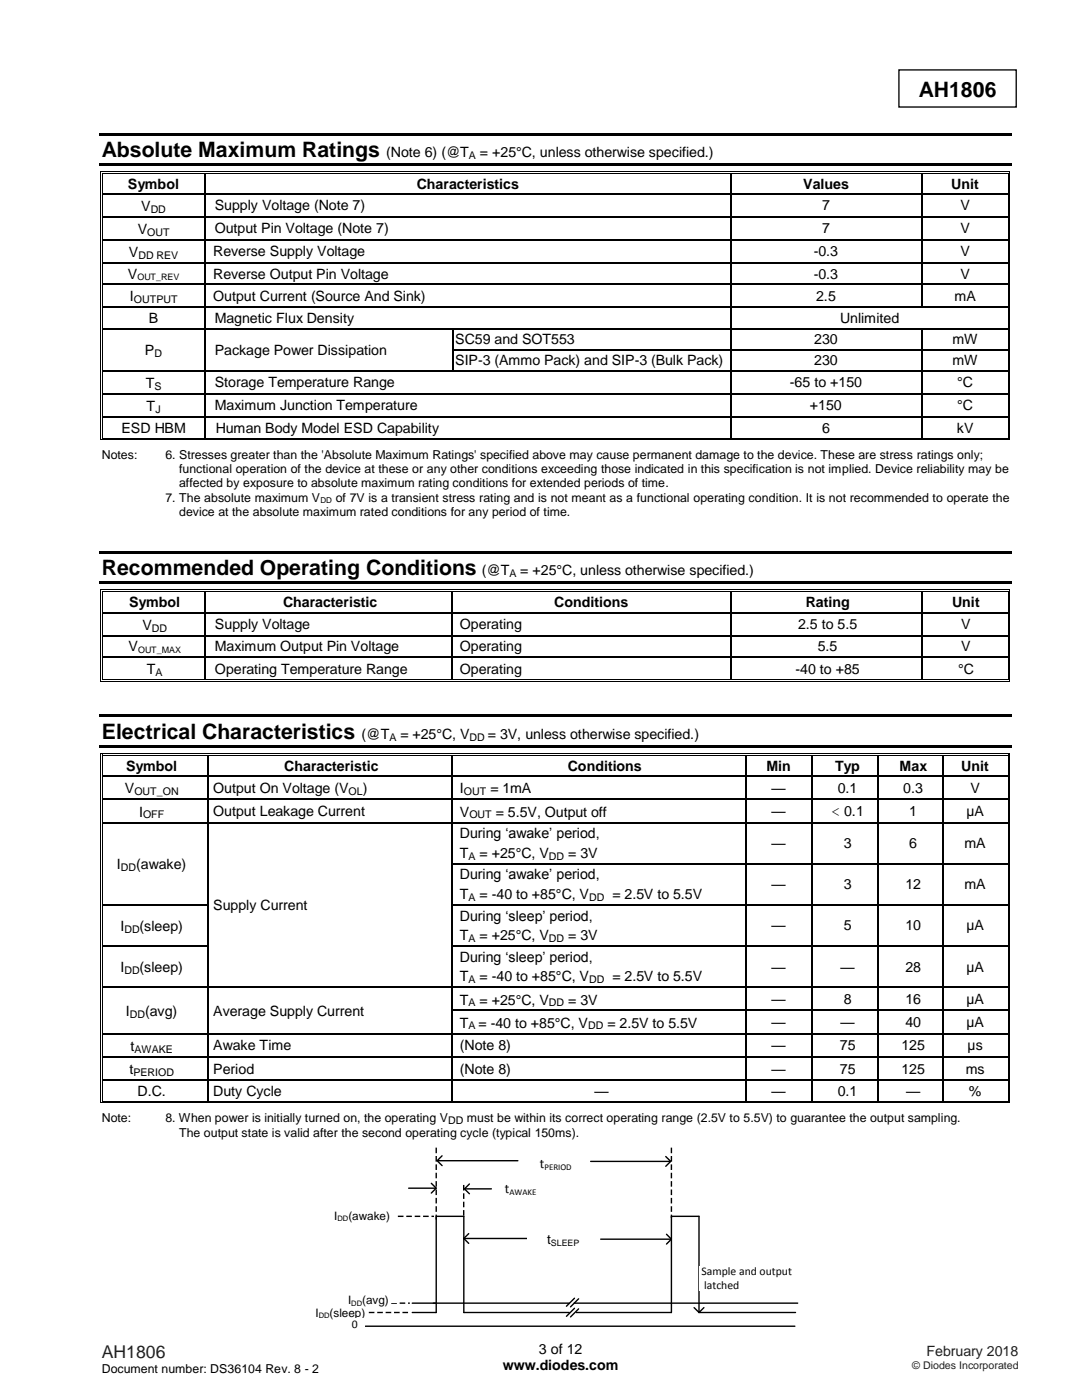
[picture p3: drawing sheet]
<svg xmlns="http://www.w3.org/2000/svg" width="216mm" height="279mm" viewBox="0 0 216 279" stroke-linecap="round" stroke-linejoin="round" font-family="sans-serif">
<path d="M179.4 14h23.4v7.4h-23.4z" fill="none" stroke="#000" stroke-width=".26"/>
<g fill="#000">
<path d="M19.8 26.5h182.2v.6h-182.2z" fill-rule="evenodd"/>
<path d="M19.8 32.6h182.2v.6h-182.2z" fill-rule="evenodd"/>
<path d="M20.1 34.2h.1v.6h-.1z" fill-rule="evenodd"/>
<path d="M20.1 34.2h.5v.2h-.5z" fill-rule="evenodd"/>
<path d="M20.1 38.5h.1v.3h-.1z" fill-rule="evenodd"/>
<path d="M20.4 34.6h.2v.2h-.2z" fill-rule="evenodd"/>
<path d="M20.4 34.6h.2v.1h-.2z" fill-rule="evenodd"/>
<path d="M20.4 38.5h.2v.3h-.2z" fill-rule="evenodd"/>
<path d="M40.9 34.7l.2 .1z" fill-rule="evenodd"/>
<path d="M40.9 34.2h.5v.2h-.5z" fill-rule="evenodd"/>
<path d="M40.9 34.6h.5v.1h-.5z" fill-rule="evenodd"/>
<path d="M40.9 38.5h.2v.3h-.2z" fill-rule="evenodd"/>
<path d="M145.7 34.7l.2 .1z" fill-rule="evenodd"/>
<path d="M145.7 34.2h.5v.2h-.5z" fill-rule="evenodd"/>
<path d="M145.7 34.6h.5v.1h-.5z" fill-rule="evenodd"/>
<path d="M145.7 38.5h.2v.3h-.2z" fill-rule="evenodd"/>
<path d="M183.8 34.7l.2 .1z" fill-rule="evenodd"/>
<path d="M183.8 34.2h.5v.2h-.5z" fill-rule="evenodd"/>
<path d="M183.8 34.6h.5v.1h-.5z" fill-rule="evenodd"/>
<path d="M183.8 38.5h.2v.3h-.2z" fill-rule="evenodd"/>
<path d="M201.1 34.2h.5v.2h-.5z" fill-rule="evenodd"/>
<path d="M201.1 34.6h.1v.2h-.1z" fill-rule="evenodd"/>
<path d="M201.1 34.6h.1v.1h-.1z" fill-rule="evenodd"/>
<path d="M201.1 38.5h.1v.3h-.1z" fill-rule="evenodd"/>
<path d="M201.4 34.2h.2v.6h-.2z" fill-rule="evenodd"/>
<path d="M201.4 38.5h.2v.3h-.2z" fill-rule="evenodd"/>
<path d="M20.1 43.1h.1v.3h-.1z" fill-rule="evenodd"/>
<path d="M20.1 47.8h.1v.2h-.1z" fill-rule="evenodd"/>
<path d="M20.1 52.4h.1v.2h-.1z" fill-rule="evenodd"/>
<path d="M20.1 56.6h.1v.3h-.1z" fill-rule="evenodd"/>
<path d="M20.4 43.1h.2v.3h-.2z" fill-rule="evenodd"/>
<path d="M20.4 47.8h.2v.2h-.2z" fill-rule="evenodd"/>
<path d="M20.4 52.4h.2v.2h-.2z" fill-rule="evenodd"/>
<path d="M20.4 56.6h.2v.3h-.2z" fill-rule="evenodd"/>
<path d="M40.9 43.1h.2v.3h-.2z" fill-rule="evenodd"/>
<path d="M40.9 47.8h.2v.2h-.2z" fill-rule="evenodd"/>
<path d="M40.9 52.4h.2v.2h-.2z" fill-rule="evenodd"/>
<path d="M40.9 56.6h.2v.3h-.2z" fill-rule="evenodd"/>
<path d="M145.7 43.1h.2v.3h-.2z" fill-rule="evenodd"/>
<path d="M145.7 47.8h.2v.2h-.2z" fill-rule="evenodd"/>
<path d="M145.7 52.4h.2v.2h-.2z" fill-rule="evenodd"/>
<path d="M145.7 56.6h.2v.3h-.2z" fill-rule="evenodd"/>
<path d="M183.8 43.1h.2v.3h-.2z" fill-rule="evenodd"/>
<path d="M183.8 47.8h.2v.2h-.2z" fill-rule="evenodd"/>
<path d="M183.8 52.4h.2v.2h-.2z" fill-rule="evenodd"/>
<path d="M183.8 56.6h.2v.3h-.2z" fill-rule="evenodd"/>
<path d="M201.1 43.1h.1v.3h-.1z" fill-rule="evenodd"/>
<path d="M201.1 47.8h.1v.2h-.1z" fill-rule="evenodd"/>
<path d="M201.1 52.4h.1v.2h-.1z" fill-rule="evenodd"/>
<path d="M201.1 56.6h.1v.3h-.1z" fill-rule="evenodd"/>
<path d="M201.4 43.1h.2v.3h-.2z" fill-rule="evenodd"/>
<path d="M201.4 47.8h.2v.2h-.2z" fill-rule="evenodd"/>
<path d="M201.4 52.4h.2v.2h-.2z" fill-rule="evenodd"/>
<path d="M201.4 56.6h.2v.3h-.2z" fill-rule="evenodd"/>
<path d="M20.1 61.2h.1v.3h-.1z" fill-rule="evenodd"/>
<path d="M20.1 65.5h.1v.2h-.1z" fill-rule="evenodd"/>
<path d="M20.1 69.6h.1v.3h-.1z" fill-rule="evenodd"/>
<path d="M20.1 73.9h.1v.2h-.1z" fill-rule="evenodd"/>
<path d="M20.1 78.5h.1v.2h-.1z" fill-rule="evenodd"/>
<path d="M20.4 61.2h.2v.3h-.2z" fill-rule="evenodd"/>
<path d="M20.4 65.5h.2v.2h-.2z" fill-rule="evenodd"/>
<path d="M20.4 69.6h.2v.3h-.2z" fill-rule="evenodd"/>
<path d="M20.4 73.9h.2v.2h-.2z" fill-rule="evenodd"/>
<path d="M20.4 78.5h.2v.2h-.2z" fill-rule="evenodd"/>
<path d="M40.9 61.2h.2v.3h-.2z" fill-rule="evenodd"/>
<path d="M40.9 65.5h.2v.2h-.2z" fill-rule="evenodd"/>
<path d="M40.9 69.6h.2v.3h-.2z" fill-rule="evenodd"/>
<path d="M40.9 73.9h.2v.2h-.2z" fill-rule="evenodd"/>
<path d="M40.9 78.5h.2v.2h-.2z" fill-rule="evenodd"/>
<path d="M90.2 65.5h.3v.2h-.3z" fill-rule="evenodd"/>
<path d="M90.2 69.6h.3v.3h-.3z" fill-rule="evenodd"/>
<path d="M90.2 73.9h.3v.2h-.3z" fill-rule="evenodd"/>
<path d="M145.7 61.2h.2v.3h-.2z" fill-rule="evenodd"/>
<path d="M145.7 65.5h.2v.2h-.2z" fill-rule="evenodd"/>
<path d="M145.7 69.6h.2v.3h-.2z" fill-rule="evenodd"/>
<path d="M145.7 73.9h.2v.2h-.2z" fill-rule="evenodd"/>
<path d="M145.7 78.5h.2v.2h-.2z" fill-rule="evenodd"/>
<path d="M183.8 61.2h.2v.3h-.2z" fill-rule="evenodd"/>
<path d="M183.8 65.5h.2v.2h-.2z" fill-rule="evenodd"/>
<path d="M183.8 69.6h.2v.3h-.2z" fill-rule="evenodd"/>
<path d="M183.8 73.9h.2v.2h-.2z" fill-rule="evenodd"/>
<path d="M183.8 78.5h.2v.2h-.2z" fill-rule="evenodd"/>
<path d="M201.1 61.2h.1v.3h-.1z" fill-rule="evenodd"/>
<path d="M201.1 65.5h.1v.2h-.1z" fill-rule="evenodd"/>
<path d="M201.1 69.6h.1v.3h-.1z" fill-rule="evenodd"/>
<path d="M201.1 73.9h.1v.2h-.1z" fill-rule="evenodd"/>
<path d="M201.1 78.5h.1v.2h-.1z" fill-rule="evenodd"/>
<path d="M201.4 61.2h.2v.3h-.2z" fill-rule="evenodd"/>
<path d="M201.4 65.5h.2v.2h-.2z" fill-rule="evenodd"/>
<path d="M201.4 69.6h.2v.3h-.2z" fill-rule="evenodd"/>
<path d="M201.4 73.9h.2v.2h-.2z" fill-rule="evenodd"/>
<path d="M201.4 78.5h.2v.2h-.2z" fill-rule="evenodd"/>
<path d="M20.1 83.1h.1v.3h-.1z" fill-rule="evenodd"/>
<path d="M20.1 87.3h.1v.5h-.1z" fill-rule="evenodd"/>
<path d="M20.1 87.7h.5v.1h-.5z" fill-rule="evenodd"/>
<path d="M20.4 83.1h.2v.3h-.2z" fill-rule="evenodd"/>
<path d="M20.4 87.3h.2v.2h-.2z" fill-rule="evenodd"/>
<path d="M20.4 87.3h.2v.2h-.2z" fill-rule="evenodd"/>
<path d="M40.9 83.1h.2v.3h-.2z" fill-rule="evenodd"/>
<path d="M40.9 87.3h.5v.2h-.5z" fill-rule="evenodd"/>
<path d="M40.9 87.7h.5v.1h-.5z" fill-rule="evenodd"/>
<path d="M145.7 83.1h.2v.3h-.2z" fill-rule="evenodd"/>
<path d="M145.7 87.3h.5v.2h-.5z" fill-rule="evenodd"/>
<path d="M145.7 87.7h.5v.1h-.5z" fill-rule="evenodd"/>
<path d="M183.8 83.1h.2v.3h-.2z" fill-rule="evenodd"/>
<path d="M183.8 87.3h.5v.2h-.5z" fill-rule="evenodd"/>
<path d="M183.8 87.7h.5v.1h-.5z" fill-rule="evenodd"/>
<path d="M201.1 83.1h.1v.3h-.1z" fill-rule="evenodd"/>
<path d="M201.1 87.7h.5v.1h-.5z" fill-rule="evenodd"/>
<path d="M201.1 87.3h.1v.2h-.1z" fill-rule="evenodd"/>
<path d="M201.1 87.3h.1v.2h-.1z" fill-rule="evenodd"/>
<path d="M201.4 83.1h.2v.3h-.2z" fill-rule="evenodd"/>
<path d="M201.4 87.3h.2v.5h-.2z" fill-rule="evenodd"/>
<path d="M19.8 110h182.2v.5h-182.2z" fill-rule="evenodd"/>
<path d="M19.8 116.1h182.2v.5h-182.2z" fill-rule="evenodd"/>
<path d="M20.1 117.7h.1v.5h-.1z" fill-rule="evenodd"/>
<path d="M20.1 117.7h.5v.1h-.5z" fill-rule="evenodd"/>
<path d="M20.4 118h.2v.2h-.2z" fill-rule="evenodd"/>
<path d="M20.4 118h.2v.2h-.2z" fill-rule="evenodd"/>
<path d="M40.9 118.2h.2z" fill-rule="evenodd"/>
<path d="M40.9 117.7h.5v.1h-.5z" fill-rule="evenodd"/>
<path d="M40.9 118h.5v.2h-.5z" fill-rule="evenodd"/>
<path d="M90.1 118.2h.2z" fill-rule="evenodd"/>
<path d="M90.1 117.7h.5v.1h-.5z" fill-rule="evenodd"/>
<path d="M90.1 118h.5v.2h-.5z" fill-rule="evenodd"/>
<path d="M145.7 118.2h.2z" fill-rule="evenodd"/>
<path d="M145.7 117.7h.5v.1h-.5z" fill-rule="evenodd"/>
<path d="M145.7 118h.5v.2h-.5z" fill-rule="evenodd"/>
<path d="M183.8 118.2h.2z" fill-rule="evenodd"/>
<path d="M183.8 117.7h.5v.1h-.5z" fill-rule="evenodd"/>
<path d="M183.8 118h.5v.2h-.5z" fill-rule="evenodd"/>
<path d="M201.1 117.7h.5v.1h-.5z" fill-rule="evenodd"/>
<path d="M201.1 118h.1v.2h-.1z" fill-rule="evenodd"/>
<path d="M201.1 118h.1v.2h-.1z" fill-rule="evenodd"/>
<path d="M201.4 117.7h.2v.5h-.2z" fill-rule="evenodd"/>
<path d="M20.1 122.1h.1v.3h-.1z" fill-rule="evenodd"/>
<path d="M20.1 126.8h.1v.2h-.1z" fill-rule="evenodd"/>
<path d="M20.1 131h.1v.3h-.1z" fill-rule="evenodd"/>
<path d="M20.1 135.6h.1v.5h-.1z" fill-rule="evenodd"/>
<path d="M20.1 135.9h.5v.2h-.5z" fill-rule="evenodd"/>
<path d="M20.4 122.1h.2v.3h-.2z" fill-rule="evenodd"/>
<path d="M20.4 126.8h.2v.2h-.2z" fill-rule="evenodd"/>
<path d="M20.4 131h.2v.3h-.2z" fill-rule="evenodd"/>
<path d="M20.4 135.6h.2v.2h-.2z" fill-rule="evenodd"/>
<path d="M20.4 135.6h.2v.2h-.2z" fill-rule="evenodd"/>
<path d="M40.9 122.1h.2v.3h-.2z" fill-rule="evenodd"/>
<path d="M40.9 126.8h.2v.2h-.2z" fill-rule="evenodd"/>
<path d="M40.9 131h.2v.3h-.2z" fill-rule="evenodd"/>
<path d="M40.9 135.6h.5v.2h-.5z" fill-rule="evenodd"/>
<path d="M40.9 135.9h.5v.2h-.5z" fill-rule="evenodd"/>
<path d="M90.1 122.1h.2v.3h-.2z" fill-rule="evenodd"/>
<path d="M90.1 126.8h.2v.2h-.2z" fill-rule="evenodd"/>
<path d="M90.1 131h.2v.3h-.2z" fill-rule="evenodd"/>
<path d="M90.1 135.6h.5v.2h-.5z" fill-rule="evenodd"/>
<path d="M90.1 135.9h.5v.2h-.5z" fill-rule="evenodd"/>
<path d="M145.7 122.1h.2v.3h-.2z" fill-rule="evenodd"/>
<path d="M145.7 126.8h.2v.2h-.2z" fill-rule="evenodd"/>
<path d="M145.7 131h.2v.3h-.2z" fill-rule="evenodd"/>
<path d="M145.7 135.6h.5v.2h-.5z" fill-rule="evenodd"/>
<path d="M145.7 135.9h.5v.2h-.5z" fill-rule="evenodd"/>
<path d="M183.8 122.1h.2v.3h-.2z" fill-rule="evenodd"/>
<path d="M183.8 126.8h.2v.2h-.2z" fill-rule="evenodd"/>
<path d="M183.8 131h.2v.3h-.2z" fill-rule="evenodd"/>
<path d="M183.8 135.6h.5v.2h-.5z" fill-rule="evenodd"/>
<path d="M183.8 135.9h.5v.2h-.5z" fill-rule="evenodd"/>
<path d="M201.1 122.1h.1v.3h-.1z" fill-rule="evenodd"/>
<path d="M201.1 126.8h.1v.2h-.1z" fill-rule="evenodd"/>
<path d="M201.1 131h.1v.3h-.1z" fill-rule="evenodd"/>
<path d="M201.1 135.9h.5v.2h-.5z" fill-rule="evenodd"/>
<path d="M201.1 135.6h.1v.2h-.1z" fill-rule="evenodd"/>
<path d="M201.1 135.6h.1v.2h-.1z" fill-rule="evenodd"/>
<path d="M201.4 122.1h.2v.3h-.2z" fill-rule="evenodd"/>
<path d="M201.4 126.8h.2v.2h-.2z" fill-rule="evenodd"/>
<path d="M201.4 131h.2v.3h-.2z" fill-rule="evenodd"/>
<path d="M201.4 135.6h.2v.5h-.2z" fill-rule="evenodd"/>
<path d="M19.8 142.6h182.2v.5h-182.2z" fill-rule="evenodd"/>
<path d="M19.8 148.7h182.2v.5h-182.2z" fill-rule="evenodd"/>
<path d="M20.1 150.3h.1v.6h-.1z" fill-rule="evenodd"/>
<path d="M20.1 150.3h.5v.2h-.5z" fill-rule="evenodd"/>
<path d="M20.1 154.8h.1v.2h-.1z" fill-rule="evenodd"/>
<path d="M20.1 159.4h.1v.3h-.1z" fill-rule="evenodd"/>
<path d="M20.4 150.6h.2v.3h-.2z" fill-rule="evenodd"/>
<path d="M20.4 150.6h.2v.2h-.2z" fill-rule="evenodd"/>
<path d="M20.4 154.8h.2v.2h-.2z" fill-rule="evenodd"/>
<path d="M20.4 159.4h.2v.3h-.2z" fill-rule="evenodd"/>
<path d="M41.4 150.8l.2 .1z" fill-rule="evenodd"/>
<path d="M41.4 150.3h.5v.2h-.5z" fill-rule="evenodd"/>
<path d="M41.4 150.6h.5v.2h-.5z" fill-rule="evenodd"/>
<path d="M41.4 154.8h.2v.2h-.2z" fill-rule="evenodd"/>
<path d="M41.4 159.4h.2v.3h-.2z" fill-rule="evenodd"/>
<path d="M90.1 150.8l.2 .1z" fill-rule="evenodd"/>
<path d="M90.1 150.3h.5v.2h-.5z" fill-rule="evenodd"/>
<path d="M90.1 150.6h.5v.2h-.5z" fill-rule="evenodd"/>
<path d="M90.1 154.8h.2v.2h-.2z" fill-rule="evenodd"/>
<path d="M90.1 159.4h.2v.3h-.2z" fill-rule="evenodd"/>
<path d="M148.8 150.8l.3 .1z" fill-rule="evenodd"/>
<path d="M148.8 150.3h.5v.2h-.5z" fill-rule="evenodd"/>
<path d="M148.8 150.6h.5v.2h-.5z" fill-rule="evenodd"/>
<path d="M148.8 154.8h.3v.2h-.3z" fill-rule="evenodd"/>
<path d="M148.8 159.4h.3v.3h-.3z" fill-rule="evenodd"/>
<path d="M161.9 150.8l.3 .1z" fill-rule="evenodd"/>
<path d="M161.9 150.3h.5v.2h-.5z" fill-rule="evenodd"/>
<path d="M161.9 150.6h.5v.2h-.5z" fill-rule="evenodd"/>
<path d="M161.9 154.8h.3v.2h-.3z" fill-rule="evenodd"/>
<path d="M161.9 159.4h.3v.3h-.3z" fill-rule="evenodd"/>
<path d="M175 150.8l.3 .1z" fill-rule="evenodd"/>
<path d="M175 150.3h.5v.2h-.5z" fill-rule="evenodd"/>
<path d="M175 150.6h.5v.2h-.5z" fill-rule="evenodd"/>
<path d="M175 154.8h.3v.2h-.3z" fill-rule="evenodd"/>
<path d="M175 159.4h.3v.3h-.3z" fill-rule="evenodd"/>
<path d="M188.1 150.8l.2 .1z" fill-rule="evenodd"/>
<path d="M188.1 150.3h.5v.2h-.5z" fill-rule="evenodd"/>
<path d="M188.1 150.6h.5v.2h-.5z" fill-rule="evenodd"/>
<path d="M188.1 154.8h.2v.2h-.2z" fill-rule="evenodd"/>
<path d="M188.1 159.4h.2v.3h-.2z" fill-rule="evenodd"/>
<path d="M201.1 150.3h.5v.2h-.5z" fill-rule="evenodd"/>
<path d="M201.1 150.6h.1v.3h-.1z" fill-rule="evenodd"/>
<path d="M201.1 150.6h.1v.2h-.1z" fill-rule="evenodd"/>
<path d="M201.1 154.8h.1v.2h-.1z" fill-rule="evenodd"/>
<path d="M201.1 159.4h.1v.3h-.1z" fill-rule="evenodd"/>
<path d="M201.4 150.3h.2v.6h-.2z" fill-rule="evenodd"/>
<path d="M201.4 154.8h.2v.2h-.2z" fill-rule="evenodd"/>
<path d="M201.4 159.4h.2v.3h-.2z" fill-rule="evenodd"/>
<path d="M20.1 164h.1v.3h-.1z" fill-rule="evenodd"/>
<path d="M20.1 172.3h.1v.2h-.1z" fill-rule="evenodd"/>
<path d="M20.4 164h.2v.3h-.2z" fill-rule="evenodd"/>
<path d="M20.4 172.3h.2v.2h-.2z" fill-rule="evenodd"/>
<path d="M41.4 164h.2v.3h-.2z" fill-rule="evenodd"/>
<path d="M41.4 172.3h.2v.2h-.2z" fill-rule="evenodd"/>
<path d="M90.1 164h.2v.3h-.2z" fill-rule="evenodd"/>
<path d="M90.1 172.3h.2v.2h-.2z" fill-rule="evenodd"/>
<path d="M148.8 164h.3v.3h-.3z" fill-rule="evenodd"/>
<path d="M148.8 172.3h.3v.2h-.3z" fill-rule="evenodd"/>
<path d="M161.9 164h.3v.3h-.3z" fill-rule="evenodd"/>
<path d="M161.9 172.3h.3v.2h-.3z" fill-rule="evenodd"/>
<path d="M175 164h.3v.3h-.3z" fill-rule="evenodd"/>
<path d="M175 172.3h.3v.2h-.3z" fill-rule="evenodd"/>
<path d="M188.1 164h.2v.3h-.2z" fill-rule="evenodd"/>
<path d="M188.1 172.3h.2v.2h-.2z" fill-rule="evenodd"/>
<path d="M201.1 164h.1v.3h-.1z" fill-rule="evenodd"/>
<path d="M201.1 172.3h.1v.2h-.1z" fill-rule="evenodd"/>
<path d="M201.4 164h.2v.3h-.2z" fill-rule="evenodd"/>
<path d="M201.4 172.3h.2v.2h-.2z" fill-rule="evenodd"/>
<path d="M20.1 180.5h.1v.2h-.1z" fill-rule="evenodd"/>
<path d="M20.1 188.7h.1v.3h-.1z" fill-rule="evenodd"/>
<path d="M20.1 196.9h.1v.3h-.1z" fill-rule="evenodd"/>
<path d="M20.4 180.5h.2v.2h-.2z" fill-rule="evenodd"/>
<path d="M20.4 188.7h.2v.3h-.2z" fill-rule="evenodd"/>
<path d="M20.4 196.9h.2v.3h-.2z" fill-rule="evenodd"/>
<path d="M41.4 180.5h.2v.2h-.2z" fill-rule="evenodd"/>
<path d="M41.4 188.7h.2v.3h-.2z" fill-rule="evenodd"/>
<path d="M41.4 196.9h.2v.3h-.2z" fill-rule="evenodd"/>
<path d="M90.1 180.5h.2v.2h-.2z" fill-rule="evenodd"/>
<path d="M90.1 188.7h.2v.3h-.2z" fill-rule="evenodd"/>
<path d="M90.1 196.9h.2v.3h-.2z" fill-rule="evenodd"/>
<path d="M148.8 180.5h.3v.2h-.3z" fill-rule="evenodd"/>
<path d="M148.8 188.7h.3v.3h-.3z" fill-rule="evenodd"/>
<path d="M148.8 196.9h.3v.3h-.3z" fill-rule="evenodd"/>
<path d="M161.9 180.5h.3v.2h-.3z" fill-rule="evenodd"/>
<path d="M161.9 188.7h.3v.3h-.3z" fill-rule="evenodd"/>
<path d="M161.9 196.9h.3v.3h-.3z" fill-rule="evenodd"/>
<path d="M175 180.5h.3v.2h-.3z" fill-rule="evenodd"/>
<path d="M175 188.7h.3v.3h-.3z" fill-rule="evenodd"/>
<path d="M175 196.9h.3v.3h-.3z" fill-rule="evenodd"/>
<path d="M188.1 180.5h.2v.2h-.2z" fill-rule="evenodd"/>
<path d="M188.1 188.7h.2v.3h-.2z" fill-rule="evenodd"/>
<path d="M188.1 196.9h.2v.3h-.2z" fill-rule="evenodd"/>
<path d="M201.1 180.5h.1v.2h-.1z" fill-rule="evenodd"/>
<path d="M201.1 188.7h.1v.3h-.1z" fill-rule="evenodd"/>
<path d="M201.1 196.9h.1v.3h-.1z" fill-rule="evenodd"/>
<path d="M201.4 180.5h.2v.2h-.2z" fill-rule="evenodd"/>
<path d="M201.4 188.7h.2v.3h-.2z" fill-rule="evenodd"/>
<path d="M201.4 196.9h.2v.3h-.2z" fill-rule="evenodd"/>
<path d="M20.1 201.5h.1v.3h-.1z" fill-rule="evenodd"/>
<path d="M20.1 206.1h.1v.3h-.1z" fill-rule="evenodd"/>
<path d="M20.1 210.8h.1v.2h-.1z" fill-rule="evenodd"/>
<path d="M20.1 215.4h.1v.3h-.1z" fill-rule="evenodd"/>
<path d="M20.4 201.5h.2v.3h-.2z" fill-rule="evenodd"/>
<path d="M20.4 206.1h.2v.3h-.2z" fill-rule="evenodd"/>
<path d="M20.4 210.8h.2v.2h-.2z" fill-rule="evenodd"/>
<path d="M20.4 215.4h.2v.3h-.2z" fill-rule="evenodd"/>
<path d="M20.4 219.7h.2v.1h-.2z" fill-rule="evenodd"/>
<path d="M20.4 219.7h.2v.1h-.2z" fill-rule="evenodd"/>
<path d="M41.4 201.5h.2v.3h-.2z" fill-rule="evenodd"/>
<path d="M41.4 206.1h.2v.3h-.2z" fill-rule="evenodd"/>
<path d="M41.4 210.8h.2v.2h-.2z" fill-rule="evenodd"/>
<path d="M41.4 215.4h.2v.3h-.2z" fill-rule="evenodd"/>
<path d="M41.4 219.7h.5v.1h-.5z" fill-rule="evenodd"/>
<path d="M90.1 201.5h.2v.3h-.2z" fill-rule="evenodd"/>
<path d="M90.1 206.1h.2v.3h-.2z" fill-rule="evenodd"/>
<path d="M90.1 210.8h.2v.2h-.2z" fill-rule="evenodd"/>
<path d="M90.1 215.4h.2v.3h-.2z" fill-rule="evenodd"/>
<path d="M90.1 219.7h.5v.1h-.5z" fill-rule="evenodd"/>
<path d="M148.8 201.5h.3v.3h-.3z" fill-rule="evenodd"/>
<path d="M148.8 206.1h.3v.3h-.3z" fill-rule="evenodd"/>
<path d="M148.8 210.8h.3v.2h-.3z" fill-rule="evenodd"/>
<path d="M148.8 215.4h.3v.3h-.3z" fill-rule="evenodd"/>
<path d="M148.8 219.7h.5v.1h-.5z" fill-rule="evenodd"/>
<path d="M161.9 201.5h.3v.3h-.3z" fill-rule="evenodd"/>
<path d="M161.9 206.1h.3v.3h-.3z" fill-rule="evenodd"/>
<path d="M161.9 210.8h.3v.2h-.3z" fill-rule="evenodd"/>
<path d="M161.9 215.4h.3v.3h-.3z" fill-rule="evenodd"/>
<path d="M161.9 219.7h.5v.1h-.5z" fill-rule="evenodd"/>
<path d="M175 201.5h.3v.3h-.3z" fill-rule="evenodd"/>
<path d="M175 206.1h.3v.3h-.3z" fill-rule="evenodd"/>
<path d="M175 210.8h.3v.2h-.3z" fill-rule="evenodd"/>
<path d="M175 215.4h.3v.3h-.3z" fill-rule="evenodd"/>
<path d="M175 219.7h.5v.1h-.5z" fill-rule="evenodd"/>
<path d="M188.1 201.5h.2v.3h-.2z" fill-rule="evenodd"/>
<path d="M188.1 206.1h.2v.3h-.2z" fill-rule="evenodd"/>
<path d="M188.1 210.8h.2v.2h-.2z" fill-rule="evenodd"/>
<path d="M188.1 215.4h.2v.3h-.2z" fill-rule="evenodd"/>
<path d="M188.1 219.7h.5v.1h-.5z" fill-rule="evenodd"/>
<path d="M201.1 201.5h.1v.3h-.1z" fill-rule="evenodd"/>
<path d="M201.1 206.1h.1v.3h-.1z" fill-rule="evenodd"/>
<path d="M201.1 210.8h.1v.2h-.1z" fill-rule="evenodd"/>
<path d="M201.1 215.4h.1v.3h-.1z" fill-rule="evenodd"/>
<path d="M201.1 219.7h.1v.1h-.1z" fill-rule="evenodd"/>
<path d="M201.1 219.7h.1v.1h-.1z" fill-rule="evenodd"/>
<path d="M201.4 201.5h.2v.3h-.2z" fill-rule="evenodd"/>
<path d="M201.4 206.1h.2v.3h-.2z" fill-rule="evenodd"/>
<path d="M201.4 210.8h.2v.2h-.2z" fill-rule="evenodd"/>
<path d="M201.4 215.4h.2v.3h-.2z" fill-rule="evenodd"/>
<path d="M20.1 219.7h.1v.5h-.1z" fill-rule="evenodd"/>
<path d="M20.1 220h.5v.2h-.5z" fill-rule="evenodd"/>
<path d="M41.4 220h.5v.2h-.5z" fill-rule="evenodd"/>
<path d="M90.1 220h.5v.2h-.5z" fill-rule="evenodd"/>
<path d="M148.8 220h.5v.2h-.5z" fill-rule="evenodd"/>
<path d="M161.9 220h.5v.2h-.5z" fill-rule="evenodd"/>
<path d="M175 220h.5v.2h-.5z" fill-rule="evenodd"/>
<path d="M188.1 220h.5v.2h-.5z" fill-rule="evenodd"/>
<path d="M201.1 220h.5v.2h-.5z" fill-rule="evenodd"/>
<path d="M201.4 219.7h.2v.5h-.2z" fill-rule="evenodd"/>
</g>
<g fill="none" stroke="#000" stroke-width=".2">
<path d="M20.2 34.8v3.7M20.2 38.8v4.3M20.5 34.8v3.7M20.5 38.8v4.3M20.6 34.3h20.3M20.6 34.6h20.3M41.4 34.3h104.3M41.4 34.6h104.3M146.2 34.3h37.6M146.2 34.6h37.6M184.3 34.3h16.8M184.3 34.6h16.8"/>
<path d="M201.2 34.8v3.7M201.2 38.8v4.3M201.5 34.8v3.7M201.5 38.8v4.3M20.2 43.4v4.4M20.2 48v4.4M20.2 52.6v4M20.2 56.9v4.3M20.5 43.4v4.4M20.5 48v4.4M20.5 52.6v4M20.5 56.9v4.3"/>
<path d="M201.2 43.4v4.4M201.2 48v4.4M201.2 52.6v4M201.2 56.9v4.3M201.5 43.4v4.4M201.5 48v4.4M201.5 52.6v4M201.5 56.9v4.3M20.2 61.5v4M20.2 65.7v3.9M20.2 69.9v4M20.2 74.1v4.4"/>
<path d="M20.2 78.7v4.4M20.5 61.5v4M20.5 65.7v3.9M20.5 69.9v4M20.5 74.1v4.4M20.5 78.7v4.4M201.2 61.5v4M201.2 65.7v3.9M201.2 69.9v4M201.2 74.1v4.4M201.2 78.7v4.4M201.5 61.5v4"/>
<path d="M201.5 65.7v3.9M201.5 69.9v4M201.5 74.1v4.4M201.5 78.7v4.4M20.2 83.4v3.9M20.5 83.4v3.9M20.6 87.8h20.3M20.6 87.4h20.3M41.4 87.8h104.3M41.4 87.4h104.3M146.2 87.8h37.6M146.2 87.4h37.6"/>
<path d="M184.3 87.8h16.8M184.3 87.4h16.8M201.2 83.4v3.9M201.5 83.4v3.9M20.2 118.2v3.9M20.5 118.2v3.9M20.6 117.7h20.3M20.6 118.1h20.3M41.4 117.7h48.7M41.4 118.1h48.7M90.6 117.7h55.1M90.6 118.1h55.1"/>
<path d="M146.2 117.7h37.6M146.2 118.1h37.6M184.3 117.7h16.8M184.3 118.1h16.8M201.2 118.2v3.9M201.5 118.2v3.9M20.2 122.4v4.4M20.2 127v4M20.2 131.3v4.3M20.5 122.4v4.4M20.5 127v4M20.5 131.3v4.3"/>
<path d="M20.6 136h20.3M20.6 135.7h20.3M41.4 136h48.7M41.4 135.7h48.7M90.6 136h55.1M90.6 135.7h55.1M146.2 136h37.6M146.2 135.7h37.6M184.3 136h16.8M184.3 135.7h16.8M201.2 122.4v4.4M201.2 127v4"/>
<path d="M201.2 131.3v4.3M201.5 122.4v4.4M201.5 127v4M201.5 131.3v4.3M20.2 150.8v4M20.2 155v4.4M20.2 159.7v4.3M20.5 150.8v4M20.5 155v4.4M20.5 159.7v4.3M20.6 150.4h20.8M20.6 150.7h20.8"/>
<path d="M41.9 150.4h48.2M41.9 150.7h48.2M90.6 150.4h58.2M90.6 150.7h58.2M149.3 150.4h12.6M149.3 150.7h12.6M162.4 150.4h12.6M162.4 150.7h12.6M175.5 150.4h12.6M175.5 150.7h12.6M188.6 150.4h12.5M188.6 150.7h12.5"/>
<path d="M201.2 150.8v4M201.2 155v4.4M201.2 159.7v4.3M201.5 150.8v4M201.5 155v4.4M201.5 159.7v4.3M20.2 164.3v8M20.2 172.5v8M20.5 164.3v8M20.5 172.5v8M201.2 164.3v8M201.2 172.5v8"/>
<path d="M201.5 164.3v8M201.5 172.5v8M20.2 180.7v8M20.2 189v7.9M20.2 197.2v4.3M20.5 180.7v8M20.5 189v7.9M20.5 197.2v4.3M201.2 180.7v8M201.2 189v7.9M201.2 197.2v4.3M201.5 180.7v8"/>
<path d="M201.5 189v7.9M201.5 197.2v4.3M20.2 201.8v4.3M20.2 206.4v4.4M20.2 211v4.4M20.2 215.7v4M20.5 201.8v4.3M20.5 206.4v4.4M20.5 211v4.4M20.5 215.7v4M20.6 219.7h20.8M41.9 219.7h48.2"/>
<path d="M90.6 219.7h58.2M149.3 219.7h12.6M162.4 219.7h12.6M175.5 219.7h12.6M188.6 219.7h12.5M201.2 201.8v4.3M201.2 206.4v4.4M201.2 211v4.4M201.2 215.7v4M201.5 201.8v4.3M201.5 206.4v4.4M201.5 211v4.4"/>
<path d="M201.5 215.7v4M20.6 220.1h20.8M41.9 220.1h48.2M90.6 220.1h58.2M149.3 220.1h12.6M162.4 220.1h12.6M175.5 220.1h12.6M188.6 220.1h12.5"/>
</g>
<g fill="none" stroke="#000" stroke-width=".25">
<path d="M20.6 38.7h20.3M41 34.8v3.7M41 38.8v4.3M41.1 38.7h104.6M145.8 34.8v3.7M145.8 38.8v4.3M145.9 38.7h37.9M183.9 34.8v3.7M183.9 38.8v4.3M184 38.7h17.1M20.6 43.3h20.3M20.6 47.9h20.3"/>
<path d="M20.6 52.5h20.3M20.6 56.7h20.3M41 43.4v4.4M41 48v4.4M41 52.6v4M41 56.9v4.3M41.1 43.3h104.6M41.1 47.9h104.6M41.1 52.5h104.6M41.1 56.7h104.6M145.8 43.4v4.4M145.8 48v4.4"/>
<path d="M145.8 52.6v4M145.8 56.9v4.3M145.9 43.3h37.9M145.9 47.9h37.9M145.9 52.5h37.9M145.9 56.7h37.9M183.9 43.4v4.4M183.9 48v4.4M183.9 52.6v4M183.9 56.9v4.3M184 43.3h17.1M184 47.9h17.1"/>
<path d="M184 52.5h17.1M184 56.7h17.1M20.6 61.3h20.3M20.6 65.6h20.3M20.6 74h20.3M20.6 78.6h20.3M41 61.5v4M41 65.7v3.9M41 69.9v4M41 74.1v4.4M41 78.7v4.4M41.1 61.3h104.6"/>
<path d="M41.1 65.6h49.1M41.1 74h49.1M41.1 78.6h104.6M90.4 65.7v3.9M90.4 69.9v4M90.5 65.6h55.2M90.5 69.8h55.2M90.5 74h55.2M145.8 61.5v4M145.8 65.7v3.9M145.8 69.9v4M145.8 74.1v4.4"/>
<path d="M145.8 78.7v4.4M145.9 61.3h37.9M145.9 65.6h37.9M145.9 69.8h37.9M145.9 74h37.9M145.9 78.6h37.9M183.9 65.7v3.9M183.9 69.9v4M183.9 74.1v4.4M183.9 78.7v4.4M184 61.3h17.1M184 65.6h17.1"/>
<path d="M184 69.8h17.1M184 74h17.1M184 78.6h17.1M20.6 83.2h20.3M41 83.4v3.9M41.1 83.2h104.6M145.8 83.4v3.9M145.9 83.2h37.9M183.9 83.4v3.9M184 83.2h17.1M41 118.2v3.9M90.2 118.2v3.9"/>
<path d="M145.8 118.2v3.9M183.9 118.2v3.9M20.6 122.3h20.3M20.6 126.9h20.3M20.6 131.1h20.3M41 122.4v4.4M41 127v4M41 131.3v4.3M41.1 122.3h49M41.1 126.9h49M41.1 131.1h49M90.2 122.4v4.4"/>
<path d="M90.2 127v4M90.2 131.3v4.3M90.3 122.3h55.4M90.3 126.9h55.4M90.3 131.1h55.4M145.8 122.4v4.4M145.8 127v4M145.8 131.3v4.3M145.9 122.3h37.9M145.9 126.9h37.9M145.9 131.1h37.9M183.9 122.4v4.4"/>
<path d="M183.9 127v4M183.9 131.3v4.3M184 122.3h17.1M184 126.9h17.1M184 131.1h17.1M20.6 154.9h20.8M20.6 159.5h20.8M41.5 150.8v4M41.5 155v4.4M41.5 159.7v4.3M41.6 154.9h48.5M41.6 159.5h48.5"/>
<path d="M90.2 150.8v4M90.2 155v4.4M90.2 159.7v4.3M90.3 154.9h58.5M90.3 159.5h58.5M149 150.8v4M149 155v4.4M149 159.7v4.3M149.1 154.9h12.8M149.1 159.5h12.8M162 150.8v4M162 155v4.4"/>
<path d="M162 159.7v4.3M162.2 154.9h12.8M162.2 159.5h12.8M175.1 150.8v4M175.1 155v4.4M175.1 159.7v4.3M175.3 154.9h12.8M175.3 159.5h12.8M188.2 150.8v4M188.2 155v4.4M188.2 159.7v4.3M188.3 154.9h12.8"/>
<path d="M188.3 159.5h12.8M20.6 164.2h20.8M41.5 164.3v8M41.5 172.5v8M41.6 164.2h48.5M90.2 164.3v8M90.2 172.5v8M90.3 164.2h58.5M90.3 172.4h58.5M149 164.3v8M149 172.5v8M149.1 164.2h12.8"/>
<path d="M149.1 172.4h12.8M162 164.3v8M162 172.5v8M162.2 164.2h12.8M162.2 172.4h12.8M175.1 164.3v8M175.1 172.5v8M175.3 164.2h12.8M175.3 172.4h12.8M188.2 164.3v8M188.2 172.5v8M188.3 164.2h12.8"/>
<path d="M188.3 172.4h12.8M20.6 180.6h20.8M20.6 188.8h20.8M20.6 197h20.8M41.5 180.7v8M41.5 189v7.9M41.5 197.2v4.3M41.6 197h48.5M90.2 180.7v8M90.2 189v7.9M90.2 197.2v4.3M90.3 180.6h58.5"/>
<path d="M90.3 188.8h58.5M90.3 197h58.5M149 180.7v8M149 189v7.9M149 197.2v4.3M149.1 180.6h12.8M149.1 188.8h12.8M149.1 197h12.8M162 180.7v8M162 189v7.9M162 197.2v4.3M162.2 180.6h12.8"/>
<path d="M162.2 188.8h12.8M162.2 197h12.8M175.1 180.7v8M175.1 189v7.9M175.1 197.2v4.3M175.3 180.6h12.8M175.3 188.8h12.8M175.3 197h12.8M188.2 180.7v8M188.2 189v7.9M188.2 197.2v4.3M188.3 180.6h12.8"/>
<path d="M188.3 188.8h12.8M188.3 197h12.8M20.6 206.3h20.8M20.6 210.9h20.8M20.6 215.6h20.8M41.5 201.8v4.3M41.5 206.4v4.4M41.5 211v4.4M41.5 215.7v4M41.6 206.3h48.5M41.6 210.9h48.5M41.6 215.6h48.5"/>
<path d="M90.2 201.8v4.3M90.2 206.4v4.4M90.2 211v4.4M90.2 215.7v4M90.3 201.7h58.5M90.3 206.3h58.5M90.3 210.9h58.5M90.3 215.6h58.5M149 201.8v4.3M149 206.4v4.4M149 211v4.4M149 215.7v4"/>
<path d="M149.1 201.7h12.8M149.1 206.3h12.8M149.1 210.9h12.8M149.1 215.6h12.8M162 201.8v4.3M162 206.4v4.4M162 211v4.4M162 215.7v4M162.2 201.7h12.8M162.2 206.3h12.8M162.2 210.9h12.8M162.2 215.6h12.8"/>
<path d="M175.1 201.8v4.3M175.1 206.4v4.4M175.1 211v4.4M175.1 215.7v4M175.3 201.7h12.8M175.3 206.3h12.8M175.3 210.9h12.8M175.3 215.6h12.8M188.2 201.8v4.3M188.2 206.4v4.4M188.2 211v4.4M188.2 215.7v4"/>
<path d="M188.3 201.7h12.8M188.3 206.3h12.8M188.3 210.9h12.8M188.3 215.6h12.8"/>
</g>
<g fill="#fff">
<path d="M62 260.3h11.9v2.2h-11.9z" fill-rule="evenodd"/>
<path d="M65.1 240.9h14.3v4.4h-14.3z" fill-rule="evenodd"/>
</g>
<g fill="none" stroke="#000" stroke-width=".28">
<path d="M81.5 237.1h5.5M86.1 236.2l.9 .9-.9 1M87.2 231.6h16.1M88.2 230.7l-1 .9 1 1M92.7 237.3h5.4M93.7 236.3l-1 1 1 .9M117.9 231.8h15.9M132.8 230.8l1 1-1 1M87 242.7v19.2h-4.7M87.2 242.7h5.3v19.2h21.1M134 242.7v19.2h-19M134.1 242.7h5.4v19.2"/>
<path d="M72.9 264.7h85.7M115.5 261.2l-1.7 1.6M138.5 261l1 .9 1-.9M139.4 261.9h19.3"/>
</g>
<path d="M87 229v14.4M92.5 236.5v6.2M134 229v14.1M79.4 242.7h7.2M73.6 261.9h8.2" fill="none" stroke="#000" stroke-width=".28" stroke-dasharray="1.1 .6" stroke-linecap="butt"/>
<g fill="#fff">
<path d="M68.8 263h4v2.6h-4z" fill-rule="evenodd"/>
<path d="M139.6 252.6h21.5v4.9h-21.5z" fill-rule="evenodd"/>
</g>
<path d="M92.5 247.2h13.1M93.5 246.2l-1 1 1 .9M119.9 247.3h14.1M133 246.3l1 1-1 1M82.3 260.1h31.3M114.6 260.1h44.6" fill="none" stroke="#000" stroke-width=".28"/>
<path d="M78.1 260.1h3.7" fill="none" stroke="#000" stroke-width=".28" stroke-dasharray="1.1 .6" stroke-linecap="butt"/>
<path d="M67.6 257.8h11.9v2.2h-11.9z" fill-rule="evenodd" fill="#fff"/>
<path d="M114.6 259.1l-1.6 1.6M115.5 259.2l-1.7 1.6M114.6 261.1l-1.6 1.6" fill="none" stroke="#000" stroke-width=".28"/>
<g fill="#fff">
<path d="M105.4 230.1h11v4.4h-11z" fill-rule="evenodd"/>
<path d="M98.4 235.1h11v4.3h-11z" fill-rule="evenodd"/>
<path d="M105.2 245.4h14.4v4.4h-14.4z" fill-rule="evenodd"/>
</g>
<g font-size="4.2">
<text x="183.3" y="19.3">AH1806</text>
<text x="20.3" y="31.4">Absolute Maximum Ratings</text>
<text x="20.3" y="114.8">Recommended Operating Conditions</text>
<text x="20.3" y="147.5">Electrical Characteristics</text>
</g>
<text font-size="3.5" fill="#231f20" x="20.3" y="270.9">AH1806</text>
<g font-size="2.8">
<text x="77.1" y="31.4">(Note 6) (@T</text>
<text x="95.8" y="31.4">= +25°C, unless otherwise specified.)</text>
<text x="25.5" y="37.7">Symbol</text>
<text x="42.8" y="42">Supply Voltage (Note 7)</text>
<text x="83.2" y="37.7">Characteristics</text>
<text x="160.3" y="37.7">Values</text>
<text x="164" y="42">7</text>
<text x="189.8" y="37.7">Unit</text>
<text x="191.6" y="42">V</text>
<text x="27.5" y="46.7">V</text>
<text x="28.2" y="42.1">V</text>
<text x="42.8" y="46.6">Output Pin Voltage (Note 7)</text>
<text x="164" y="46.6">7</text>
<text x="191.6" y="46.6">V</text>
<text x="25.7" y="51.4">V</text>
<text x="42.6" y="51.2">Reverse Supply Voltage</text>
<text x="162.4" y="51.2">-0.3</text>
<text x="191.6" y="51.2">V</text>
<text x="25.5" y="55.6">V</text>
<text x="42.6" y="55.6">Reverse Output Pin Voltage</text>
<text x="162.4" y="55.6">-0.3</text>
<text x="191.6" y="55.6">V</text>
<text x="25.9" y="60.2">I</text>
<text x="29.7" y="64.4">B</text>
<text x="42.6" y="60">Output Current (Source And Sink)</text>
<text x="42.8" y="64.4">Magnetic Flux Density</text>
<text x="162.8" y="60">2.5</text>
<text x="167.6" y="64.4">Unlimited</text>
<text x="190.5" y="60">mA</text>
<text x="28.9" y="70.9">P</text>
<text x="42.8" y="70.8">Package Power Dissipation</text>
<text x="90.8" y="68.7">SC59 and SOT553</text>
<text x="162.5" y="68.7">230</text>
<text x="190.1" y="68.7">mW</text>
<text x="29.1" y="77.4">T</text>
<text x="42.8" y="77.3">Storage Temperature Range</text>
<text x="90.8" y="72.9">SIP-3 (Ammo Pack) and SIP-3 (Bulk Pack)</text>
<text x="157.6" y="77.3">-65 to +150</text>
<text x="162.5" y="72.9">230</text>
<text x="190.1" y="72.9">mW</text>
<text x="191" y="77.3">°C</text>
<text x="29.3" y="82">T</text>
<text x="42.8" y="81.9">Maximum Junction Temperature</text>
<text x="161.6" y="81.9">+150</text>
<text x="191" y="81.9">°C</text>
<text x="24.2" y="86.3">ESD HBM</text>
<text x="43.1" y="86.3">Human Body Model ESD Capability</text>
<text x="164" y="86.3">6</text>
<text x="190.9" y="86.3">kV</text>
<text x="96.1" y="114.8">(@T</text>
<text x="103.8" y="114.8">= +25°C, unless otherwise specified.)</text>
<text x="25.8" y="121.1">Symbol</text>
<text x="28.4" y="125.7">V</text>
<text x="42.9" y="125.6">Supply Voltage</text>
<text x="56.5" y="121.1">Characteristic</text>
<text x="91.8" y="125.6">Operating</text>
<text x="110.6" y="121.1">Conditions</text>
<text x="159.2" y="125.6">2.5 to 5.5</text>
<text x="160.8" y="121.1">Rating</text>
<text x="190" y="121.1">Unit</text>
<text x="191.8" y="125.6">V</text>
<text x="25.7" y="130">V</text>
<text x="42.9" y="130">Maximum Output Pin Voltage</text>
<text x="91.8" y="130">Operating</text>
<text x="163.2" y="130">5.5</text>
<text x="191.8" y="130">V</text>
<text x="29.3" y="134.6">T</text>
<text x="42.9" y="134.4">Operating Temperature Range</text>
<text x="91.8" y="134.4">Operating</text>
<text x="158.7" y="134.4">-40 to +85</text>
<text x="191.2" y="134.4">°C</text>
<text x="72.2" y="147.5">(@T</text>
<text x="79.9" y="147.5">= +25°C, V</text>
<text x="97.3" y="147.5">= 3V, unless otherwise specified.)</text>
<text x="25.2" y="153.8">Symbol</text>
<text x="56.7" y="153.8">Characteristic</text>
<text x="113.3" y="153.8">Conditions</text>
<text x="152.9" y="153.8">Min</text>
<text x="166.6" y="153.8">Typ</text>
<text x="179.5" y="153.8">Max</text>
<text x="191.8" y="153.8">Unit</text>
<text x="24.9" y="158.4">V</text>
<text x="42.6" y="158.4">Output On Voltage (V</text>
<text x="72.4" y="158.4">)</text>
<text x="91.8" y="158.4">I</text>
<text x="97.8" y="158.4">= 1mA</text>
<text x="153.9" y="158.2">—</text>
<text x="167.2" y="158.2">0.1</text>
<text x="180.2" y="158.2">0.3</text>
<text x="193.6" y="158.2">V</text>
<text x="27.7" y="163">I</text>
<text x="42.6" y="162.8">Output Leakage Current</text>
<text x="91.8" y="163">V</text>
<text x="91.8" y="167.3">During ‗awake‘ period,</text>
<text x="98.9" y="163">= 5.5V, Output off</text>
<text x="153.9" y="162.8">—</text>
<text x="165.9" y="162.8">&lt; 0.1</text>
<text x="181.4" y="162.8">1</text>
<text x="192.8" y="162.8">µA</text>
<text x="23.3" y="173.5">I</text>
<text x="27.2" y="173.5">(awake)</text>
<text x="91.8" y="171.2">T</text>
<text x="95.7" y="171.2">= +25°C, V</text>
<text x="113.4" y="171.2">= 3V</text>
<text x="153.9" y="169.3">—</text>
<text x="168.4" y="169.3">3</text>
<text x="181.4" y="169.3">6</text>
<text x="192.4" y="169.3">mA</text>
<text x="91.8" y="175.5">During ‗awake‘ period,</text>
<text x="91.8" y="179.4">T</text>
<text x="95.7" y="179.4">= -40 to +85°C, V</text>
<text x="122.2" y="179.4">= 2.5V to 5.5V</text>
<text x="153.9" y="177.5">—</text>
<text x="168.4" y="177.5">3</text>
<text x="180.7" y="177.5">12</text>
<text x="192.4" y="177.5">mA</text>
<text x="24" y="185.8">I</text>
<text x="27.9" y="185.8">(sleep)</text>
<text x="42.6" y="181.6">Supply Current</text>
<text x="91.8" y="183.7">During ‗sleep‘ period,</text>
<text x="153.9" y="185.7">—</text>
<text x="168.4" y="185.7">5</text>
<text x="180.7" y="185.7">10</text>
<text x="192.8" y="185.7">µA</text>
<text x="91.8" y="187.6">T</text>
<text x="91.8" y="191.9">During ‗sleep‘ period,</text>
<text x="95.7" y="187.6">= +25°C, V</text>
<text x="113.4" y="187.6">= 3V</text>
<text x="24" y="194.1">I</text>
<text x="27.9" y="194.1">(sleep)</text>
<text x="91.8" y="195.9">T</text>
<text x="95.7" y="195.9">= -40 to +85°C, V</text>
<text x="122.2" y="195.9">= 2.5V to 5.5V</text>
<text x="153.9" y="193.9">—</text>
<text x="167.7" y="193.9">—</text>
<text x="180.7" y="193.9">28</text>
<text x="192.8" y="193.9">µA</text>
<text x="25.1" y="202.8">I</text>
<text x="29" y="202.8">(avg)</text>
<text x="42.6" y="202.7">Average Supply Current</text>
<text x="91.8" y="200.5">T</text>
<text x="95.7" y="200.5">= +25°C, V</text>
<text x="113.4" y="200.5">= 3V</text>
<text x="153.9" y="200.3">—</text>
<text x="168.4" y="200.3">8</text>
<text x="180.7" y="200.3">16</text>
<text x="192.8" y="200.3">µA</text>
<text x="26" y="209.7">t</text>
<text x="42.6" y="209.6">Awake Time</text>
<text x="91.8" y="205.1">T</text>
<text x="91.8" y="209.6">(Note 8)</text>
<text x="95.5" y="205.1">= -40 to +85°C, V</text>
<text x="121.2" y="205.1">= 2.5V to 5.5V</text>
<text x="153.9" y="205">—</text>
<text x="153.9" y="209.6">—</text>
<text x="167.6" y="209.6">75</text>
<text x="167.7" y="205">—</text>
<text x="179.9" y="209.6">125</text>
<text x="180.7" y="205">40</text>
<text x="192.8" y="205">µA</text>
<text x="193" y="209.6">µs</text>
<text x="25.8" y="214.4">t</text>
<text x="42.6" y="214.2">Period</text>
<text x="91.8" y="214.2">(Note 8)</text>
<text x="153.9" y="214.2">—</text>
<text x="167.6" y="214.2">75</text>
<text x="179.9" y="214.2">125</text>
<text x="192.7" y="214.2">ms</text>
<text x="27.4" y="218.6">D.C.</text>
<text x="42.6" y="218.6">Duty Cycle</text>
<text x="118.6" y="218.6">—</text>
<text x="153.9" y="218.6">—</text>
<text x="167.2" y="218.6">0.1</text>
<text x="180.8" y="218.6">—</text>
<text x="193.3" y="218.6">%</text>
<text x="100.3" y="273.5">www.diodes.com</text>
<text x="107.5" y="270.2">3 of 12</text>
</g>
<text font-size="2.8" fill="#231f20" x="184.9" y="270.6">February 2018</text>
<g font-size="2.7">
<text x="107.7" y="233.1">t</text>
<text x="100.8" y="238.1">t</text>
<text x="109.2" y="248.2">t</text>
</g>
<g font-size="2.5">
<text x="20.3" y="91.5">Notes:</text>
<text x="33" y="91.5">6. Stresses greater than the 'Absolute Maximum Ratings' specified above may cause permanent damage to the device. These are stress ratings only;</text>
<text x="35.7" y="94.4">functional operation of the device at these or any other conditions exceeding those indicated in this specification is not implied. Device reliability may be</text>
<text x="33" y="100.1">7. The absolute maximum V</text>
<text x="35.7" y="97.3">affected by exposure to absolute maximum rating conditions for extended periods of time.</text>
<text x="67" y="100.1">of 7V is a transient stress rating and is not meant as a functional operating condition. It is not recommended to operate the</text>
<text x="35.7" y="102.9">device at the absolute maximum rated conditions for any period of time.</text>
<text x="20.3" y="224">Note:</text>
<text x="33" y="224">8. When power is initially turned on, the operating V</text>
<text x="35.7" y="226.9">The output state is valid after the second operating cycle (typical 150ms).</text>
<text x="93.2" y="224">must be within its correct operating range (2.5V to 5.5V) to guarantee the output sampling.</text>
<text x="20.3" y="274">Document number: DS36104 Rev. 8 - 2</text>
</g>
<g font-size="2.3">
<text x="66.7" y="243.4">I</text>
<text x="69.5" y="243.4">(awake)</text>
<text x="140" y="254.4">Sample and output</text>
<text x="140.5" y="257.1">latched</text>
<text x="62.9" y="262.8">I</text>
<text x="65.8" y="262.8">(sleep)</text>
<text x="69.4" y="260.3">I</text>
<text x="72.3" y="260.3">(avg)</text>
<text x="70.2" y="265">0</text>
</g>
<g font-size="2.1">
<text x="93.6" y="31.7">A</text>
<text x="29.4" y="47">OUT</text>
<text x="30.1" y="42.4">DD</text>
<text x="27.6" y="51.7">DD REV</text>
<text x="26.7" y="60.5">OUTPUT</text>
<text x="30.8" y="71.3">D</text>
<text x="30.8" y="77.8">S</text>
<text x="31" y="82.4">J</text>
<text x="101.7" y="115.1">A</text>
<text x="30.3" y="126">DD</text>
<text x="31" y="134.9">A</text>
<text x="77.7" y="147.8">A</text>
<text x="93.7" y="147.8">DD</text>
<text x="26.8" y="158.7">OUT_ON</text>
<text x="69.6" y="158.7">OL</text>
<text x="92.6" y="158.7">OUT</text>
<text x="28.5" y="163.3">OFF</text>
<text x="93.7" y="163.3">OUT</text>
<text x="24.1" y="173.8">DD</text>
<text x="93.5" y="171.6">A</text>
<text x="109.5" y="171.6">DD</text>
<text x="93.5" y="179.8">A</text>
<text x="117.5" y="179.8">DD</text>
<text x="24.8" y="186.2">DD</text>
<text x="93.5" y="188">A</text>
<text x="109.5" y="188">DD</text>
<text x="24.8" y="194.4">DD</text>
<text x="93.5" y="196.2">A</text>
<text x="117.5" y="196.2">DD</text>
<text x="25.9" y="203.1">DD</text>
<text x="93.5" y="200.8">A</text>
<text x="109.5" y="200.8">DD</text>
<text x="93.5" y="205.4">A</text>
<text x="117.4" y="205.4">DD</text>
<text x="26.6" y="214.7">PERIOD</text>
<text x="26.8" y="210.1">AWAKE</text>
<text x="89.4" y="224.3">DD</text>
</g>
<text font-size="2.1" fill="#231f20" x="182" y="273.2">© Diodes Incorporated</text>
<g font-size="1.8">
<text x="27.4" y="56">OUT_REV</text>
<text x="27.6" y="130.3">OUT_MAX</text>
<text x="108.6" y="233.5">PERIOD</text>
<text x="101.7" y="238.4">AWAKE</text>
<text x="109.9" y="248.6">SLEEP</text>
</g>
<text font-size="1.6" x="63.9" y="100.4">DD</text>
<g font-size="1.5">
<text x="67.3" y="243.7">DD</text>
<text x="63.6" y="263.1">DD</text>
<text x="70.1" y="260.6">DD</text>
</g>
</svg>
